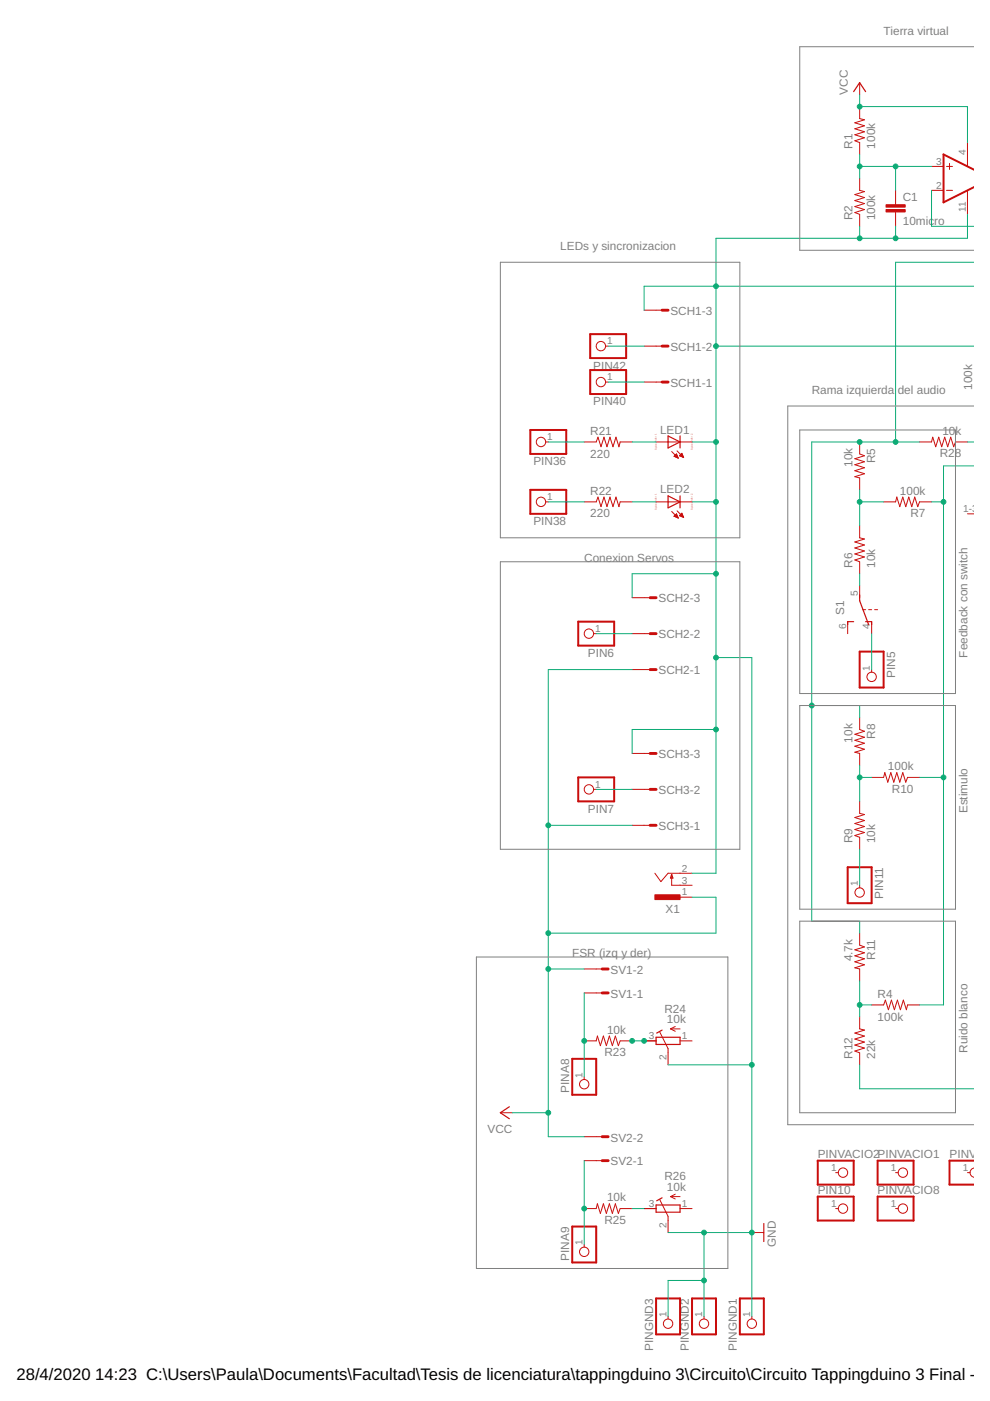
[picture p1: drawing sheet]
<svg xmlns="http://www.w3.org/2000/svg" width="210mm" height="297mm" viewBox="0 0 210 297" stroke-linecap="round" stroke-linejoin="round" font-family="sans-serif">
<g fill="none" stroke="#c90d0c" stroke-width=".42">
<path d="M206.5 36l-6.5-3.3v10.2l6.5-3.2M125.1 70.8h7.7v5.1h-7.7zM125.1 78.5h7.7v5h-7.7zM112.4 91.2h7.7v5h-7.7zM112.4 103.9h7.7v5h-7.7zM122.6 131.8h7.6v5.1h-7.6zM182.3 138.2h5v7.6h-5zM122.6 164.8h7.6v5.1h-7.6zM179.7 183.9h5.1v7.6h-5.1zM121.3 224.5h5.1v7.6h-5.1zM173.4 253.7h7.6v5.1h-7.6zM173.4 246.1h7.6v5.1h-7.6z"/>
<path d="M186.1 253.7h7.6v5.1h-7.6zM186.1 246.1h7.6v5.1h-7.6zM206.5 246.1h-5.2v5.1h5.2M121.3 260.1h5.1v7.6h-5.1zM139.1 275.3h5.1v7.6h-5.1zM146.7 275.3h5.1v7.6h-5.1zM156.9 275.3h5v7.6h-5z"/>
</g>
<g fill="none" stroke="#c90d0c" stroke-width=".21">
<path d="M182.3 17.5v2.6M182.3 22.6v2.5l1 .3-2 .6 2 .7-2 .6 2 .6-2 .7 2 .6-2 .6 1 .4v2.5M182.3 37.8v2.6l1 .2-2 .7 2 .6-2 .6 2 .7-2 .6 2 .6-2 .7 1 .3v2.6M197.5 35.3h2.5M200.7 35.3h1.3M201.3 34.6v1.3M205.1 30.2v5.1M189.9 40.4v3M189.9 44.9v3.1M197.5 40.4h2.5M200.7 40.4h1.3M205.1 40.4v5"/>
<path d="M128.4 73.4h.5M136.6 73.4h3.8M136.6 65.8h3.8M115.7 93.7h.5M123.9 93.7h2.5l.4-1 .6 2 .7-2 .6 2 .6-2 .7 2 .6-2 .6 2 .3-1h2.5M128.4 81h.5M136.6 81h3.8M139.1 93.7h7.6M142.4 95.7l1.4 1.4M143 96.8h.6M143 96.7h.6M143.1 96.5h.5"/>
<path d="M143.2 96.4h.3M143.3 96.9h.4M143.4 96.3h.1M143.4 96.2l.4 .9-.9-.3zM143.5 97h.2M143.6 95.6l1.3 1.4M144.1 96.6l.5-.5 .3 .9zM144.1 96.7h.7M144.1 96.5h.6M144.3 96.4h.4M144.4 96.3h.2M144.4 96.8h.4"/>
<path d="M144.5 96.2h.1M144.7 96.9h.2M182.3 93.7v2.5l1 .4-2 .7 2 .6-2 .6 2 .7-2 .6 2 .6-2 .7 1 .2v2.6M195 93.7h2.5l.3-1 .6 2 .6-2 .7 2 .6-2 .6 2 .7-2 .6 2 .4-1h2.5M115.7 106.4h.5M123.9 106.4h2.5l.4-1 .6 2 .7-2 .6 2 .6-2 .7 2 .6-2 .6 2 .3-1h2.5M139.1 106.4h7.6M142.4 108.4l1.4 1.4M142.9 109.5l.9 .3M142.9 109.5l.5-.6 .4 .9M142.9 109.5h.7M143 109.3h.6"/>
<path d="M143.2 109.2h.3M143.2 109.6h.5M143.3 109.1h.2M143.4 109h.1M143.5 109.7h.2M143.6 108.3l1.3 1.4M143.7 109.8h.1M144.1 109.3h.7M144.1 109.3l.8 .4M144.2 109.2h.5M144.3 109.1h.4M144.3 109.5h.5"/>
<path d="M144.4 109h.2M144.5 108.8h.1M144.6 108.8l-.5 .5M144.6 108.8l.3 .9M144.6 109.6h.3M144.9 109.7h.1M182.3 111.5v2.5l1 .3-2 .6 2 .6-2 .7 2 .6-2 .7 2 .6-2 .6 1 .4v2.5M187.3 106.4h2.6l.2-1 .7 2 .6-2 .6 2 .7-2 .6 2 .7-2 .6 2 .4-1h2.5M205.1 108.9h1.4M125.8 134.3h.6M134 134.3h3.8M134 126.7h3.8"/>
<path d="M179.7 131.8v2.5M182.3 124.2v2.5M182.9 129.3h.6M184.2 129.3h.6M184.8 131.8v2.5M185.4 129.3h.7M134 142h3.8M134 159.7h3.8M182.3 152.1v2.6l1 .3-2 .7 2 .6-2 .7 2 .6-2 .6 2 .7-2 .6 1 .2v2.6M184.8 142v.5M125.8 167.4h.6M134 175h3.8"/>
<path d="M134 167.4h3.8M182.3 169.9v2.5l1 .3-2 .6 2 .7-2 .6 2 .6-2 .7 2 .6-2 .6 1 .4v2.6M184.8 164.8h2.5l.3-1 .6 2 .7-2 .6 2 .6-2 .7 2 .6-2 .6 2 .4-1h2.6M138.9 185.1l1.2 1.8 1.5-1.8h5.1M142.4 185.4v2.3h4.3M144.2 190.2h2.5M182.3 187.7v.5M182.3 197.8v2.6l1 .4-2 .6 2 .6-2 .6 2 .7-2 .6 2 .7-2 .6 1 .2v2.6M123.9 210.5h3.8M123.9 205.4h3.8M139.9 218.8l1.7 3.5v3.5M142.2 218.1h2"/>
<path d="M142.2 218.1l1 .6M143.2 217.6l-1 .5M182.3 215.6v2.5l1 .3-2 .6 2 .7-2 .6 2 .6-2 .7 2 .6-2 .6 1 .4v2.6M184.8 213.1h2.5l.4-1.1 .7 2.1 .6-2.1 .6 2.1 .7-2.1 .6 2.1 .6-2.1 .7 2.1 .2-1h2.6M106.1 235.9h2.5M123.9 228.3v.6M123.9 220.7h2.5l.3-1 .6 2 .6-2 .7 2 .6-2 .6 2 .7-2 .6 2 .4-1h2.5M136.6 220.7h2.5M144.2 220.7h2.5M123.9 256.2h2.5l.3-1 .6 2.1 .6-2.1 .7 2.1 .6-2.1 .6 2.1 .7-2.1 .6 2.1 .4-1.1h2.5M123.9 246.1h3.8M123.9 241h3.8"/>
<path d="M136.6 256.2h2.5M139.9 254.4l1.7 3.5v3.4M142.2 253.7h2M142.2 253.7l1 .5M143.2 253.2l-1 .5M144.2 256.2h2.5M177.2 256.2h.6M177.2 248.6h.6M189.9 256.2h.5M189.9 248.6h.5M205.1 248.6h.6M206.5 247.7a.97 .97 0 0 0-.8 .9 .97 .97 0 0 0 .8 1"/>
<path d="M123.9 263.9v.5M141.6 279.1v.6M149.3 279.1v.6M159.4 279.1v.6M159.4 261.3h2.5"/>
<circle cx="127.4" cy="73.4" r=".99"/>
<circle cx="114.7" cy="93.7" r=".99"/>
<circle cx="127.4" cy="81" r=".99"/>
<circle cx="114.7" cy="106.4" r=".99"/>
<circle cx="124.9" cy="134.3" r=".99"/>
<circle cx="184.8" cy="143.5" r=".99"/>
<circle cx="124.9" cy="167.4" r=".99"/>
<circle cx="182.3" cy="189.2" r=".99"/>
<circle cx="123.9" cy="229.9" r=".99"/>
<circle cx="178.7" cy="256.2" r=".99"/>
<circle cx="178.7" cy="248.6" r=".99"/>
<circle cx="191.4" cy="256.2" r=".99"/>
<circle cx="191.4" cy="248.6" r=".99"/>
<circle cx="123.9" cy="265.4" r=".99"/>
<circle cx="141.6" cy="280.6" r=".99"/>
<circle cx="149.3" cy="280.6" r=".99"/>
<circle cx="159.4" cy="280.6" r=".99"/>
</g>
<g fill="#c90d0c" stroke="#c90d0c" stroke-width=".21">
<path d="M187.9 44.4h4v.5h-4z"/>
<path d="M187.9 43.4h4v.5h-4z"/>
<path d="M138.9 189.7h5.3v1h-5.3z"/>
</g>
<g fill="none" stroke="#c90d0c" stroke-width=".25">
<path d="M181 19.4l1.3-1.9 1.2 1.9M141.6 92.4l2.6 1.3-2.6 1.3zM144.2 92.4v2.6M141.6 105.1l2.6 1.3-2.6 1.3zM144.2 105.1v2.6M181 131.8h-1.3v.6M182.3 126.1v1.3l1.9 5M183.5 131.8h1.3v.6M142.4 185.4l.3 .8h-.5zM139.1 219.9h5.1v1.5h-5.1zM140.4 218.4l-1.2 .6M108 234.7l-1.9 1.2 1.9 1.3"/>
<path d="M139.1 255.5h5.1v1.5h-5.1zM140.4 254l-1.2 .6M161.9 259.4v3.8"/>
</g>
<g fill="none" stroke="#c90d0c" stroke-width=".61">
<path d="M140.4 73.4h1.2M140.4 65.8h1.2M140.4 81h1.2M137.8 134.3h1.3M137.8 126.7h1.3M137.8 142h1.3M137.8 159.7h1.3M137.8 175h1.3M137.8 167.4h1.3M127.7 210.5h1.2M127.7 205.4h1.2M127.7 246.1h1.2"/>
<path d="M127.7 241h1.2"/>
</g>
<g fill="none" stroke="#0dab76" stroke-width=".21">
<path d="M182.3 20.1v2.5h22.8v7.6M182.3 32.7v5.1M182.3 35.3h15.2M189.9 35.3v5.1M182.3 48v2.5M189.9 48v2.5M197.5 40.4v7.6h9M205.1 45.4v5.1h-53.3v134.6h-5.1M206.5 55.6h-16.6v38.1M128.9 73.4h7.7M151.8 73.4h54.7M206.5 60.7h-69.9v5.1"/>
<path d="M116.2 93.7h7.7M128.9 81h7.7M134 93.7h5.1M146.7 93.7h5.1M195 93.7h-22.9v101.6h10.2v2.5M205.1 93.7h1.4M206.5 98.8h-6.5v114.3h-5M116.2 106.4h7.7M134 106.4h5.1M146.7 106.4h5.1M182.3 103.9v7.6M182.3 106.4h5"/>
<path d="M197.5 106.4h2.5M126.4 134.3h7.6M151.8 139.4h7.6v139.7M151.8 121.6h-17.8v5.1M182.3 121.6v2.6M184.8 134.3v7.7M134 142h-17.8v99h7.7M151.8 154.7h-17.8v5M172.1 149.6h10.2v2.5M116.2 175h17.8M126.4 167.4h7.6M182.3 162.3v7.6"/>
<path d="M182.3 164.8h2.5M195 164.8h5M146.7 190.2h5.1v7.6h-35.6M182.3 180.1v7.6M116.2 205.4h7.7M123.9 210.5v17.8M182.3 208v7.6M182.3 213.1h2.5M108.6 235.9h7.6M134 220.7h2.6M141.6 225.8h17.8M182.3 225.8v5h24.2"/>
<path d="M123.9 246.1v17.8M134 256.2h2.6M141.6 261.3h17.8M149.3 271.5h-7.7v7.6M149.3 261.3v17.8"/>
</g>
<g fill="#0dab76" stroke="#0dab76" stroke-width=".21">
<circle cx="182.3" cy="35.3" r=".51"/>
<circle cx="189.9" cy="35.3" r=".51"/>
<circle cx="182.3" cy="22.6" r=".51"/>
<circle cx="116.2" cy="197.8" r=".51"/>
<circle cx="116.2" cy="175" r=".51"/>
<circle cx="116.2" cy="205.4" r=".51"/>
<circle cx="116.2" cy="235.9" r=".51"/>
<circle cx="159.4" cy="261.3" r=".51"/>
<circle cx="149.3" cy="261.3" r=".51"/>
<circle cx="149.3" cy="271.5" r=".51"/>
<circle cx="189.9" cy="50.5" r=".51"/>
<circle cx="182.3" cy="50.5" r=".51"/>
<circle cx="151.8" cy="106.4" r=".51"/>
<circle cx="151.8" cy="121.6" r=".51"/>
<circle cx="151.8" cy="154.7" r=".51"/>
<circle cx="151.8" cy="139.4" r=".51"/>
<circle cx="151.8" cy="93.7" r=".51"/>
<circle cx="159.4" cy="225.8" r=".51"/>
<circle cx="151.8" cy="60.7" r=".51"/>
<circle cx="151.8" cy="73.4" r=".51"/>
<circle cx="200" cy="106.4" r=".51"/>
<circle cx="200" cy="164.8" r=".51"/>
<circle cx="182.3" cy="106.4" r=".51"/>
<circle cx="182.3" cy="164.8" r=".51"/>
<circle cx="182.3" cy="213.1" r=".51"/>
<circle cx="123.9" cy="220.7" r=".51"/>
<circle cx="136.6" cy="220.7" r=".51"/>
<circle cx="134" cy="220.7" r=".51"/>
<circle cx="123.9" cy="256.2" r=".51"/>
<circle cx="172.1" cy="149.6" r=".51"/>
<circle cx="182.3" cy="93.7" r=".51"/>
<circle cx="189.9" cy="93.7" r=".51"/>
</g>
<path d="M206.5 9.9h-36.9v43.2h36.9M106.1 55.6h50.8v58.4h-50.8zM169.6 91.2h33v55.8h-33zM206.5 86.1h-39.5v152.4h39.5M106.1 119.1h50.8v61h-50.8zM169.6 149.6h33v43.2h-33zM169.6 195.3h33v40.6h-33zM101 202.9h53.3v66h-53.3z" fill="none" stroke="#808080" stroke-width=".21"/>
<g font-size="3.5">
<text x="3.5" y="292.5">28/4/2020</text>
<text x="20.2" y="292.5">14:23 C:\Users\Paula\Documents\Facultad\Tesis de licenciatura\tappingduino 3\Circuito\Circuito Tappingduino 3 Final - Co</text>
</g>
<g font-size="2.5" fill="#808080">
<text x="187.3" y="7.4">Tierra virtual</text>
<text x="179.7" y="20.1" transform="rotate(-90 179.7 20.1)">VCC</text>
<text x="180.8" y="31.5" transform="rotate(-90 180.8 31.5)">R1</text>
<text x="185.6" y="31.5" transform="rotate(-90 185.6 31.5)">100k</text>
<text x="180.8" y="46.7" transform="rotate(-90 180.8 46.7)">R2</text>
<text x="185.6" y="46.7" transform="rotate(-90 185.6 46.7)">100k</text>
<text x="191.4" y="47.6">10mic</text>
<text x="191.4" y="42.5">C1</text>
<text x="198.1" y="47.6">ro</text>
<text x="118.8" y="53.1">LEDs y sincronizacion</text>
<text x="142.1" y="66.8">SCH1-3</text>
<text x="142.1" y="74.4">SCH1-2</text>
<text x="125.8" y="78.3">PIN42</text>
<text x="142.1" y="82">SCH1-1</text>
<text x="172.1" y="83.5">Rama izquierda</text>
<text x="190.3" y="83.5">del audio</text>
<text x="206.1" y="82.6" transform="rotate(-90 206.1 82.6)">100k</text>
<text x="125.8" y="86">PIN40</text>
<text x="125.1" y="92.2">R21</text>
<text x="139.9" y="91.9">LED1</text>
<text x="199.8" y="92.2">10</text>
<text x="202.6" y="92.2">k</text>
<text x="113.1" y="98.7">PIN36</text>
<text x="125.1" y="97">220</text>
<text x="180.7" y="99" transform="rotate(-90 180.7 99)">10k</text>
<text x="185.5" y="98.2" transform="rotate(-90 185.5 98.2)">R5</text>
<text x="199.3" y="97">R28</text>
<text x="125.1" y="104.9">R22</text>
<text x="139.9" y="104.6">LED2</text>
<text x="190.8" y="104.9">100k</text>
<text x="113.1" y="111.4">PIN38</text>
<text x="125.1" y="109.7">220</text>
<text x="193" y="109.7">R7</text>
<text x="123.9" y="119.1">Conexion Servos</text>
<text x="180.8" y="120.4" transform="rotate(-90 180.8 120.4)">R6</text>
<text x="185.6" y="120.4" transform="rotate(-90 185.6 120.4)">10k</text>
<text x="139.6" y="127.7">SCH2-3</text>
<text x="179" y="130.4" transform="rotate(-90 179 130.4)">S1</text>
<text x="139.6" y="135.4">SCH2-2</text>
<text x="124.6" y="139.3">PIN6</text>
<text x="139.6" y="143">SCH2-1</text>
<text x="189.8" y="143.7" transform="rotate(-90 189.8 143.7)">PIN5</text>
<text x="205.1" y="139.4" transform="rotate(-90 205.1 139.4)">Feedback con switch</text>
<text x="139.6" y="160.8">SCH3-3</text>
<text x="180.7" y="157.4" transform="rotate(-90 180.7 157.4)">10k</text>
<text x="185.5" y="156.6" transform="rotate(-90 185.5 156.6)">R8</text>
<text x="188.3" y="163.3">100k</text>
<text x="124.6" y="172.3">PIN7</text>
<text x="139.6" y="168.4">SCH3-2</text>
<text x="189.1" y="168.1">R10</text>
<text x="205.1" y="172.4" transform="rotate(-90 205.1 172.4)">Estimulo</text>
<text x="139.6" y="176">SCH3-1</text>
<text x="180.8" y="178.8" transform="rotate(-90 180.8 178.8)">R9</text>
<text x="185.6" y="178.8" transform="rotate(-90 185.6 178.8)">10k</text>
<text x="187.2" y="190.6" transform="rotate(-90 187.2 190.6)">PIN11</text>
<text x="141.1" y="193.5">X1</text>
<text x="121.3" y="202.9">FSR (izq y der)</text>
<text x="180.7" y="203.8" transform="rotate(-90 180.7 203.8)">4.7k</text>
<text x="185.5" y="203.5" transform="rotate(-90 185.5 203.5)">R11</text>
<text x="129.5" y="206.5">SV1-2</text>
<text x="129.5" y="211.5">SV1-1</text>
<text x="140.9" y="214.7">R24</text>
<text x="186.1" y="211.6">R4</text>
<text x="128.7" y="219.2">10k</text>
<text x="141.4" y="216.9">10k</text>
<text x="186.1" y="216.4">100k</text>
<text x="128.2" y="224">R23</text>
<text x="180.8" y="224.5" transform="rotate(-90 180.8 224.5)">R12</text>
<text x="185.6" y="224.5" transform="rotate(-90 185.6 224.5)">22k</text>
<text x="205.1" y="223.2" transform="rotate(-90 205.1 223.2)">Ruido blanco</text>
<text x="120.7" y="231.7" transform="rotate(-90 120.7 231.7)">PINA8</text>
<text x="103.4" y="240.2">VCC</text>
<text x="129.5" y="242">SV2-2</text>
<text x="173.4" y="245.5">PINVACIO2PINVACIO1</text>
<text x="201.3" y="245.5">PINVACI</text>
<text x="129.5" y="247.1">SV2-1</text>
<text x="140.9" y="250.3">R26</text>
<text x="128.7" y="254.7">10k</text>
<text x="141.4" y="252.4">10k</text>
<text x="173.4" y="253.1">PIN10</text>
<text x="186.1" y="253.1">PINVACIO8</text>
<text x="128.2" y="259.5">R25</text>
<text x="120.7" y="267.3" transform="rotate(-90 120.7 267.3)">PINA9</text>
<text x="164.5" y="264.3" transform="rotate(-90 164.5 264.3)">GND</text>
<text x="138.5" y="286.4" transform="rotate(-90 138.5 286.4)">PINGND3</text>
<text x="146.1" y="286.4" transform="rotate(-90 146.1 286.4)">PINGND2</text>
<text x="156.2" y="286.4" transform="rotate(-90 156.2 286.4)">PINGND1</text>
</g>
<g font-size="2.1" fill="#808080">
<text x="198.5" y="34.9">3</text>
<text x="204.8" y="33" transform="rotate(-90 204.8 33)">4</text>
<text x="198.5" y="40">2</text>
<text x="204.8" y="44.9" transform="rotate(-90 204.8 44.9)">11</text>
<text x="128.7" y="73">1</text>
<text x="128.7" y="80.7">1</text>
<text x="116" y="93.4">1</text>
<text x="116" y="106.1">1</text>
<text x="204.2" y="108.6">1-3</text>
<text x="181.9" y="126.4" transform="rotate(-90 181.9 126.4)">5</text>
<text x="126.2" y="134">1</text>
<text x="179.4" y="133.3" transform="rotate(-90 179.4 133.3)">6</text>
<text x="184.5" y="133.3" transform="rotate(-90 184.5 133.3)">4</text>
<text x="184.5" y="142.2" transform="rotate(-90 184.5 142.2)">1</text>
<text x="126.2" y="167">1</text>
<text x="144.5" y="184.8">2</text>
<text x="144.5" y="189.9">1</text>
<text x="144.5" y="187.3">3</text>
<text x="181.9" y="187.9" transform="rotate(-90 181.9 187.9)">1</text>
<text x="137.6" y="220.3">3</text>
<text x="144.5" y="220.3">1</text>
<text x="141.3" y="224.8" transform="rotate(-90 141.3 224.8)">2</text>
<text x="123.5" y="228.5" transform="rotate(-90 123.5 228.5)">1</text>
<text x="176.2" y="248.3">1</text>
<text x="188.9" y="248.3">1</text>
<text x="204.1" y="248.3">1</text>
<text x="137.6" y="255.9">3</text>
<text x="144.5" y="255.9">1</text>
<text x="176.2" y="255.9">1</text>
<text x="188.9" y="255.9">1</text>
<text x="141.3" y="260.3" transform="rotate(-90 141.3 260.3)">2</text>
<text x="123.5" y="264.1" transform="rotate(-90 123.5 264.1)">1</text>
<text x="141.3" y="279.3" transform="rotate(-90 141.3 279.3)">1</text>
<text x="148.9" y="279.3" transform="rotate(-90 148.9 279.3)">1</text>
<text x="159.1" y="279.3" transform="rotate(-90 159.1 279.3)">1</text>
</g>
<g font-size=".6" fill="#ffba08">
<text x="139.3" y="95.4" transform="rotate(-90 139.3 95.4)">SpiceOrder 1</text>
<text x="146.9" y="95.4" transform="rotate(-90 146.9 95.4)">SpiceOrder 2</text>
<text x="139.3" y="108.1" transform="rotate(-90 139.3 108.1)">SpiceOrder 1</text>
<text x="146.9" y="108.1" transform="rotate(-90 146.9 108.1)">SpiceOrder 2</text>
</g>
</svg>
